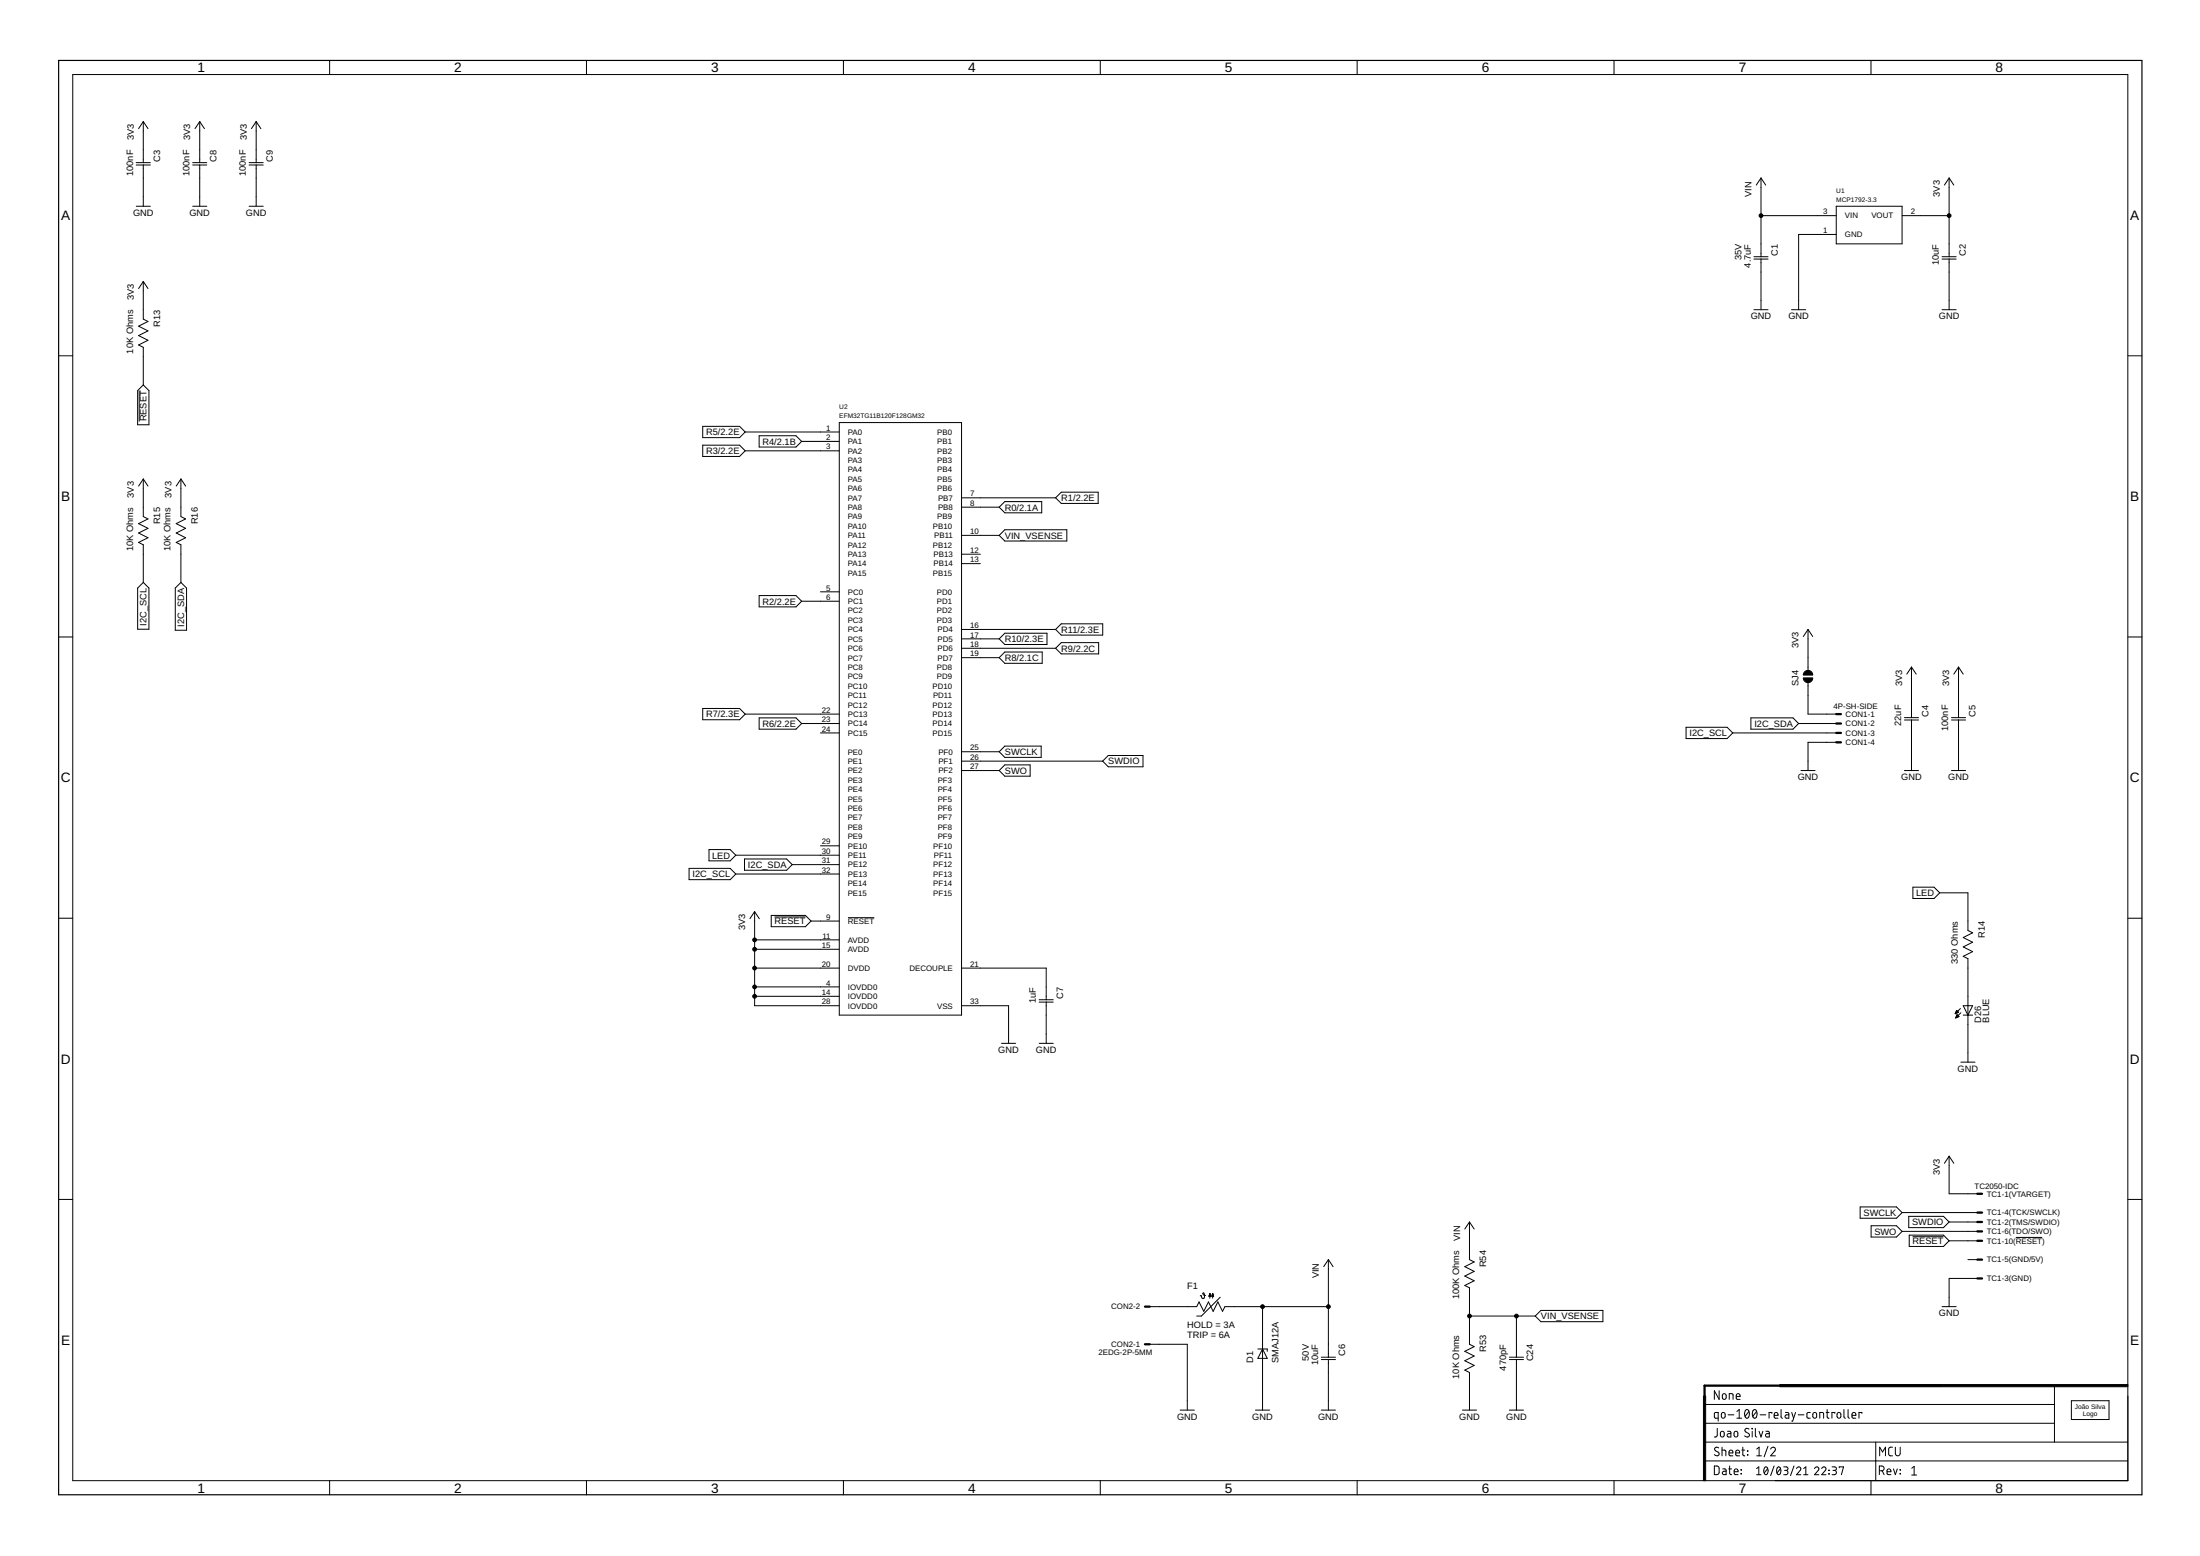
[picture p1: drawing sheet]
<svg xmlns="http://www.w3.org/2000/svg" width="594mm" height="420mm" viewBox="0 0 594 420" stroke-linecap="round" stroke-linejoin="round" font-family="sans-serif">
<g fill="none" stroke="#000" stroke-width=".27">
<path d="M89 16.3v3.8M158.4 16.3v3.8M227.8 16.3v3.8M297.1 16.3v3.8M366.5 16.3v3.8M435.8 16.3v3.8M505.2 16.3v3.8M19.6 20.1h555v379.7h-555zM38.7 32.8v11.1M38.7 32.8l1.3 1.9M38.7 32.8l-1.3 1.9M53.9 32.8v11.1"/>
<path d="M53.9 32.8l1.3 1.9M53.9 32.8l-1.2 1.9M69.2 32.8v11.1M69.2 32.8l1.2 1.9M69.2 32.8l-1.3 1.9M36.8 55.7h3.8M36.8 43.9h3.8M36.8 44.6h3.8M38.7 44.6v11.1M52 55.7h3.8M52 43.9h3.8M52 44.6h3.8"/>
<path d="M53.9 44.6v11.1M67.3 55.7h3.8M67.3 43.9h3.8M67.3 44.6h3.8M69.2 44.6v11.1M475.5 48.1v21.2M475.5 48.1l1.3 1.9M475.5 48.1l-1.2 1.9M475.5 58.2h20.4M495.9 55.7h17.7v10.1h-17.7zM513.6 58.2h12.7M526.3 48.1l1.3 1.9"/>
<path d="M526.3 48.1l-1.2 1.9M526.3 48.1v21.2M38.7 76v10.2l1.3 .6-2.6 1.3 2.6 1.2-2.6 1.3 2.6 1.3-2.6 1.3 1.3 .6v10.1M38.7 76l1.3 1.9M38.7 76l-1.3 1.9M473.6 69.3h3.8M473.6 70h3.8M475.5 70v13.6M495.9 63.3h-10.2v20.3M524.4 69.3h3.8M524.4 70h3.8M526.3 70v13.6"/>
<path d="M15.8 96.1h3.8M473.6 83.6h3.8M483.8 83.6h3.8M524.4 83.6h3.8M574.6 96.1h3.8M37.6 105.5v8.3M38.7 103.9l1.5 1.6v9.2h-3v-9.2zM189.8 115.1h9.9l1.5 1.5-1.5 1.6h-9.9zM201.2 116.6h25.4M205 117.7h9.9l1.6 1.5-1.6 1.5h-9.9zM216.5 119.2h10.1M226.6 114.1h33.1v160h-33.1z"/>
<path d="M38.7 129.3v10.2l1.3 .6-2.6 1.3 2.6 1.3-2.6 1.2 2.6 1.3-2.6 1.3 1.3 .6v10.2M38.7 129.3l1.3 2M38.7 129.3l-1.3 2M48.9 129.3v10.2l1.2 .6-2.5 1.3 2.5 1.3-2.5 1.2 2.5 1.3-2.5 1.3 1.3 .6v10.2M48.9 129.3l1.2 2M48.9 129.3l-1.3 2M189.8 120.2h9.9l1.5 1.5-1.5 1.6h-9.9zM201.2 121.7h25.4M259.7 134.4h25.4M259.7 136.9h10.1M269.8 136.9l1.5-1.5h10v3.1h-10zM286.6 132.9h9.9v3h-9.9l-1.5-1.5z"/>
<path d="M38.7 157.3l1.5 1.5v11.1h-3v-11.1zM48.9 157.3l1.5 1.5v11.4h-3.1v-11.4zM221.6 159.8h5M259.7 144.6h10.1M259.7 149.6h5M259.7 152.2h5M271.3 143h16.8v3.1h-16.8l-1.5-1.5zM15.8 172h3.8M205 160.8h9.9l1.6 1.5-1.6 1.6h-9.9zM216.5 162.3h10.1M259.7 170h25.4M259.7 172.5h10.1"/>
<path d="M259.7 175h25.4M259.7 177.6h10.1M271.3 176.1h10.1v3h-10.1l-1.5-1.5zM271.3 171h11.4v3h-11.4l-1.5-1.5zM286.6 168.4h11.2v3.1h-11.2l-1.5-1.5zM286.6 173.5h10.1v3.1h-10.1l-1.5-1.6zM488.2 170v11M488.2 170l1.3 1.9M488.2 170l-1.2 1.9M574.6 172h3.8M189.8 191.3h9.9l1.5 1.5-1.5 1.6h-9.9zM201.2 192.8h25.4"/>
<path d="M205 193.8h9.9l1.6 1.6-1.6 1.5h-9.9zM216.5 195.4h10.1M221.6 197.9h5M455.3 196.4h11.1l1.5 1.5-1.5 1.5h-11.1zM467.9 197.9h28M472.8 193.8h11.4l1.5 1.6-1.5 1.5h-11.4zM485.7 195.4h10.2M488.2 184.3v8.5h7.7M514.3 193.8h3.8M514.3 194.4h3.8M516.2 180.1v13.7M516.2 194.4v13.7"/>
<path d="M516.2 180.1l1.2 1.9M516.2 180.1l-1.3 1.9M527 193.8h3.8M527 194.4h3.8M528.9 180.1v13.7M528.9 194.4v13.7M528.9 180.1l1.2 1.9M528.9 180.1l-1.3 1.9M259.7 208.1h10.1M259.7 203h10.1M259.7 205.5h38.1M271.3 206.5h6.9v3.1h-6.9l-1.5-1.5z"/>
<path d="M271.3 201.5h9.9v3h-9.9l-1.5-1.5zM299.3 204h9.4v3.1h-9.4l-1.5-1.6zM486.3 208.1h3.8M495.9 200.4h-7.7v7.7M514.3 208.1h3.8M527 208.1h3.8M186.1 234.5h11.1l1.5 1.5-1.5 1.5h-11.1zM191.5 229.4h5.7l1.5 1.5-1.5 1.6h-5.7zM198.7 236h27.9M198.7 230.9h27.9M201 231.9h11.4l1.5 1.6-1.5 1.5h-11.4zM213.9 233.5h12.7"/>
<path d="M221.6 228.4h5M516.6 239.6h5.7l1.5 1.5-1.5 1.5h-5.7zM15.8 247.9h3.8M203.8 246.2l1.2 1.9M203.8 246.2l-1.3 1.9M203.8 246.2v25.4h22.8M203.8 253.8h22.8M203.8 256.3h22.8M208.3 247.2h9.2l1.5 1.5-1.5 1.5h-9.2zM209.1 247.6h8.4M219 248.7h7.6M229 247.8h7.1"/>
<path d="M523.8 241.1h7.6v10.1l1.3 .7-2.6 1.3 2.6 1.2-2.6 1.3 2.6 1.3-2.6 1.2 1.3 .7v27.9M574.6 247.9h3.8M203.8 266.5h22.8M203.8 261.4h22.8M203.8 269h22.8M259.7 271.6h12.7v10.1M259.7 261.4h22.8v8.6M280.6 270h3.8M280.6 270.6h3.8M282.5 270.6v11.1M528 273.7h.1M528 273.6h.3"/>
<path d="M528.1 273.5h.5M528.1 274.8h.2M528.2 273.3h.7M528.2 273.2h.5M528.2 274.7h.4M528.2 274.6h.6M528.3 273.1h.3M528.3 273h.2M528.3 274.4h.6M528.3 272.9h.1M528.3 274.3h.5M528.4 272.8l-.4 .9"/>
<path d="M528.4 272.8l.5 .5M528.4 274.2h.3M528.4 274.1h.2M528.5 274l.5 .5-.9 .4zM528.9 273.3l-.9 .4M529.4 272.3l-1.4 1.4M529.5 273.5l-1.4 1.4M530.1 271.6h2.6l-1.3 2.5zM530.1 274.1h2.6M270.4 281.7h3.9M280.6 281.7h3.8M529.5 286.8h3.8"/>
<path d="M526.3 312.2v10.1h7.7M526.3 312.2l1.3 1.9M526.3 312.2l-1.2 1.9M15.8 323.9h3.8M396.8 330v10.1l1.3 .7-2.6 1.2 2.6 1.3-2.6 1.3 2.6 1.2-2.6 1.3 1.3 .6v15.3l1.3 .6-2.6 1.3 2.6 1.3-2.6 1.2 2.6 1.3-2.6 1.3 1.3 .6v10.2M396.8 330l1.3 1.9M396.8 330l-1.3 1.9M502.3 325.9h9.8l1.5 1.5-1.5 1.6h-9.8zM505.3 331h6.8l1.5 1.5-1.5 1.5h-6.8zM513.6 327.4h20.4M513.6 332.5h20.4M515.4 328.4h9.4l1.5 1.6-1.5 1.5h-9.4z"/>
<path d="M515.6 333.5h9.2l1.5 1.5-1.5 1.6h-9.2zM516.5 333.9h8.3M526.3 330h7.7M526.3 335h7.7M544.3 334.1h7.2M574.6 323.9h3.8M310.5 352.8h12.7l.6-1.2 1.3 2.5 1.2-2.5 1.3 2.5 1.3-2.5 1.2 2.5 .7-1.3h27.9M325.6 349.8a.45 .45 0 0 1-.6-.1 .45 .45 0 0 1 0-.6 .91 .91 0 0 1-.3 1.5l-.3-.7h-.3M326.5 349.9h.4M326.5 349.8h.4M326.6 349.7h.3M326.6 349.6h.2"/>
<path d="M326.6 349.5h.2M326.7 349.3h.1M326.7 349.3v1.2M326.7 349.3l.3 .7h-.5zM327.2 349.9h.5M327.3 349.8h.3M327.3 349.7h.3M327.4 349.6h.2M327.4 349.5h.1M327.4 349.3h.1M327.5 349.3v1.2M327.5 349.3l.2 .7h-.5z"/>
<path d="M329.5 350.3l-5.1 5.1h-1.2M340.9 352.8v28M358.7 340.1v26.4M358.7 340.1l1.3 1.9M358.7 340.1l-1.3 1.9M396.8 355.4h17.8M409.5 355.4v11.1M416.1 353.8h16.7v3.1h-16.7l-1.5-1.5zM524.4 352.8h3.8M531.4 340.1h2.6M534 345.2h-7.7v7.6M310.5 363h10.1v17.8"/>
<path d="M339.7 364.3h2.5v.6M340.9 364.3l1.3 2.5h-2.5zM356.8 366.5h3.8M356.8 367.1h3.8M358.7 367.1v13.7M407.6 366.5h3.8M407.6 367.1h3.8M409.5 367.1v13.7M460.3 379.2h94.5M464.2 375.5v2.4l-1.3-2.4v2.4M465.2 376.5l.3-.2 .5 .2 .1 .9a.52 .52 0 0 1-.5 .5 .52 .52 0 0 1-.5-.5zM467 377.9v-1.6l.9 .1 .1 1.5"/>
<path d="M468.8 377.1h1.1a.55 .55 0 0 0-.4-.8 .55 .55 0 0 0-.7 .5l.1 1 1 .1M554.8 374.2v15.2M559.4 378.2h10.1v5.1h-10.1zM89 399.8v3.8M158.4 399.8v3.8M227.8 399.8v3.8M297.1 399.8v3.8M318.7 380.8h3.8M339 380.8h3.8M356.8 380.8h3.8M366.5 399.8v3.8M394.9 380.8h3.8"/>
<path d="M407.6 380.8h3.8M435.8 399.8v3.8M460.3 394.5h114.3M460.3 389.4h114.3M460.3 384.3h94.5M462.9 395.9h.9l.4 .4v1.4l-.4 .5h-.9zM463.7 385.7v2l-.2 .2-.6 .1M464 382.9h-.8l-.2-.2v-1.1l.2-.2h.8v2.3M464.1 391a.58 .58 0 0 0-.9-.1 .58 .58 0 0 0 .1 .9l.7 .3a.54 .54 0 0 1 .2 .8 .54 .54 0 0 1-.8 .2l-.5-.3M464.7 386.7l.5-.2a.92 .92 0 0 1 .1 1.5h-.3l-.4-.3zM464.9 381.6l.5-.2a.92 .92 0 0 1 .2 1.5l-.7-.1zM465 391.6l.9 .1 .1 1.4"/>
<path d="M465 390.8v2.3M465.2 396.6l.7 .1 .2 .2v1.3h-.6a.46 .46 0 0 1-.4-.5 .46 .46 0 0 1 .4-.4h.6M466.5 386.5h.7l.2 .2v1.3h-.6a.46 .46 0 0 1-.4-.4 .46 .46 0 0 1 .4-.5h.6M466.6 382h1.6M466.8 396.6h.8M466.9 392.3h1a.54 .54 0 0 0-.3-.7 .54 .54 0 0 0-.7 .5l.1 .9 .9 .1M467.1 395.9v1.9l.1 .3 .4 .1M468.3 397.4h1a.54 .54 0 0 0-.3-.7 .54 .54 0 0 0-.7 .5l.1 .9 .9 .1M468.4 386.7l.5-.2a.92 .92 0 0 1 .1 1.5l-.6-.1zM468.7 392.3h1.1a.54 .54 0 0 0-.4-.7 .54 .54 0 0 0-.7 .5l.1 .9 1 .1M469 382.9h1.3M469 381.1l.6-.5v2.3"/>
<path d="M470.1 397.9l.2 .1zM470.1 396.8l.2 .2zM470.4 391.6h.7M470.6 390.8v2.1l.5 .2M471.4 380.8a.62 .62 0 0 1 .7-.1 .62 .62 0 0 1 .3 .8 .99 .99 0 0 1-.8 1.4 1.62 1.62 0 0 1-.2-2.1zM471.9 391.8l.1 .1zM471.9 392.8l.1 .1zM472.3 381.1l-1.1 1.3M472.3 385.9a.58 .58 0 0 0-.9-.1 .58 .58 0 0 0 0 .9l.7 .4a.58 .58 0 0 1 .1 .8 .58 .58 0 0 1-.9 0l-.2-.2M473.1 385.7l.1 .1zM473.2 386.5v1.5M473.5 380.8a.61 .61 0 0 1 .7-.1 .61 .61 0 0 1 .3 .8 .99 .99 0 0 1-.8 1.4 1.62 1.62 0 0 1-.2-2.1z"/>
<path d="M474 385.7v1.9l.4 .4M474.3 381.1l-1 1.3M474.3 396.6l.6-.5v2.1M474.3 398.2h1.2M474.4 393.1h1.3M474.4 391.3l.6-.5v2.3M475 386.5l.5 1.5 .5-1.5M475.3 382h1.5M476.5 396.2a.67 .67 0 0 1 .8 .2 .67 .67 0 0 1 .2 .8 .67 .67 0 0 1-.2 .7 .67 .67 0 0 1-.8 .2 1.64 1.64 0 0 1 0-1.9zM476.9 386.5h.6l.3 .2v1.3h-.6a.46 .46 0 0 1-.5-.4 .46 .46 0 0 1 .5-.5h.6M477.3 396.6l-.9 1.1M477.4 390.5l-1 2.9"/>
<path d="M478.1 391.3a.64 .64 0 0 1 .9-.5 .64 .64 0 0 1 .2 1l-1.1 1.3h1.3M478.5 381.7v-.3h-.8v1.5M479.1 395.9l-1 2.5M479.1 382.2h1a.55 .55 0 0 0-.3-.8 .55 .55 0 0 0-.7 .5l.1 .9 .9 .1M480 396.2a.67 .67 0 0 1 .8 .2 .67 .67 0 0 1 .1 .8 .67 .67 0 0 1-.1 .7 .67 .67 0 0 1-.8 .2 1.76 1.76 0 0 1 0-1.9zM480.8 396.6l-1 1.1M480.9 380.6l.1 2.1 .3 .2M481.7 396.1h.7a.48 .48 0 0 1 .4 .5 .48 .48 0 0 1-.4 .4h-.5M482.1 381.4h.7l.2 .2v1.3h-.5a.46 .46 0 0 1-.5-.4 .46 .46 0 0 1 .5-.5h.5M482.2 397a.58 .58 0 0 1 .6 .6 .58 .58 0 0 1-.6 .6h-.5M483.8 381.4l.5 1.5M484.4 395.9l-.9 2.5"/>
<path d="M484.9 381.4l-.8 2.3h-.3M485.1 396.6a.58 .58 0 0 1 .9-.5 .58 .58 0 0 1 .1 .9l-1 1.2h1.2M485.6 382h1.5M487 398.2h1.2M487 396.6l.6-.5v2.1M488.8 381.4h-.6l-.3 .4 .1 1 .8 .1M489.6 381.6l.5-.2a.92 .92 0 0 1 .2 1.5l-.7-.1zM490 396.6a.58 .58 0 0 1 .8-.5 .58 .58 0 0 1 .2 .9l-1 1.2h1.2M491.4 382.9v-1.5l.9 .1 .1 1.4M491.9 396.6a.58 .58 0 0 1 .8-.5 .58 .58 0 0 1 .2 .9l-1 1.2h1.2M493.1 381.4h.8M493.4 380.6v2.1l.5 .2"/>
<path d="M493.8 397.9l.2 .1zM493.8 397l.2 .1zM494.7 396.1h.7a.48 .48 0 0 1 .5 .5 .48 .48 0 0 1-.5 .4h-.4M495.3 397a.58 .58 0 0 1 .6 .6 .58 .58 0 0 1-.6 .6h-.6M495.5 381.7v-.3h-.8v1.5M496.2 381.6l.5-.2a.92 .92 0 0 1 .1 1.5l-.6-.1zM496.7 396.3v-.2h1.1l-.6 2.1M497.9 380.6v2l.4 .3M499 380.6l.1 2.1 .3 .2M500.1 382.2h1a.55 .55 0 0 0-.3-.8 .55 .55 0 0 0-.7 .5l.1 .9 .9 .1M502.8 381.7v-.3h-.8v1.5M505.2 399.8v3.8"/>
<path d="M506.5 389.4v10.4M507.5 397.2h.6a.65 .65 0 0 0 .7-.7 .65 .65 0 0 0-.7-.6h-.6v2.3M507.6 393.1v-2.3l.8 1.3 .7-1.3v2.3M508.3 397.2l.5 1M509.6 397.4h1a.54 .54 0 0 0-.4-.7 .54 .54 0 0 0-.6 .5l.1 .9 .9 .1M511 390.8h-.7l-.3 .5v1.4l.4 .4h.6M511.3 396.6l.5 1.6 .5-1.6M511.8 390.8v1.7a.66 .66 0 0 0 .7 .6 .66 .66 0 0 0 .6-.6v-1.7M513.1 396.8l.1 .2zM513.1 397.9l.1 .1zM516.2 396.5l.7-.5v2.3M516.2 398.3h1.3"/>
</g>
<g fill="none" stroke="#000" stroke-width=".61">
<path d="M495.9 192.8h1.2M495.9 195.4h1.2M495.9 197.9h1.2M495.9 200.4h1.2M534 322.3h1.2M534 330h1.2M534 327.4h1.2M534 332.5h1.2M534 335h1.2M309.2 352.8h1.3M534 345.2h1.2M534 340.1h1.2"/>
<path d="M309.2 363h1.3M523.8 374.2h-63.5v3.8"/>
</g>
<g fill="#000" stroke="#000" stroke-width=".27">
<path d="M487.4 181.3a1.27 1.27 0 0 1 1.3-.2 1.27 1.27 0 0 1 .8 1.2h-2.5z" fill-rule="evenodd"/>
<path d="M487 183h2.5a1.27 1.27 0 0 1-1.3 1.3 1.27 1.27 0 0 1-1.2-1.3z" fill-rule="evenodd"/>
<circle cx="475.5" cy="58.2" r=".51"/>
<circle cx="526.3" cy="58.2" r=".51"/>
<circle cx="203.8" cy="253.8" r=".51"/>
<circle cx="203.8" cy="256.3" r=".51"/>
<circle cx="203.8" cy="266.5" r=".51"/>
<circle cx="203.8" cy="269" r=".51"/>
<circle cx="203.8" cy="261.4" r=".51"/>
<circle cx="340.9" cy="352.8" r=".51"/>
<circle cx="358.7" cy="352.8" r=".51"/>
<circle cx="396.8" cy="355.4" r=".51"/>
<circle cx="409.5" cy="355.4" r=".51"/>
</g>
<path d="M15.8 16.3h562.6v387.3h-562.6z" fill="none" stroke="#000" stroke-width=".32"/>
<path d="M460 377h.6v22.8h-.6zM480.6 373.9h94v.6h-94z" fill="#000" stroke="#000" stroke-width=".27"/>
<g font-size="3.7">
<text x="53.3" y="19.5">1</text>
<text x="122.7" y="19.5">2</text>
<text x="192" y="19.5">3</text>
<text x="261.4" y="19.5">4</text>
<text x="330.8" y="19.5">5</text>
<text x="400.2" y="19.5">6</text>
<text x="469.5" y="19.5">7</text>
<text x="538.9" y="19.5">8</text>
<text x="16.5" y="59.4">A</text>
<text x="575.3" y="59.4">A</text>
<text x="16.5" y="135.3">B</text>
<text x="575.3" y="135.3">B</text>
<text x="16.4" y="211.3">C</text>
<text x="575.2" y="211.3">C</text>
<text x="16.4" y="287.2">D</text>
<text x="575.2" y="287.2">D</text>
<text x="16.5" y="363.1">E</text>
<text x="575.3" y="363.1">E</text>
<text x="53.3" y="403">1</text>
<text x="122.7" y="403">2</text>
<text x="192" y="403">3</text>
<text x="261.4" y="403">4</text>
<text x="330.8" y="403">5</text>
<text x="400.2" y="403">6</text>
<text x="469.5" y="403">7</text>
<text x="538.9" y="403">8</text>
</g>
<g font-size="2.5">
<text x="36.2" y="37.9" transform="rotate(-90 36.2 37.9)">3V3</text>
<text x="51.4" y="37.9" transform="rotate(-90 51.4 37.9)">3V3</text>
<text x="66.6" y="37.9" transform="rotate(-90 66.6 37.9)">3V3</text>
<text x="35.9" y="47.6" transform="rotate(-90 35.9 47.6)">100nF</text>
<text x="43.2" y="43.6" transform="rotate(-90 43.2 43.6)">C3</text>
<text x="51.2" y="47.6" transform="rotate(-90 51.2 47.6)">100nF</text>
<text x="58.5" y="43.6" transform="rotate(-90 58.5 43.6)">C8</text>
<text x="66.4" y="47.6" transform="rotate(-90 66.4 47.6)">100nF</text>
<text x="73.7" y="43.6" transform="rotate(-90 73.7 43.6)">C9</text>
<text x="473" y="53.1" transform="rotate(-90 473 53.1)">VIN</text>
<text x="523.8" y="53.1" transform="rotate(-90 523.8 53.1)">3V3</text>
<text x="35.9" y="58.2">GND</text>
<text x="51.2" y="58.2">GND</text>
<text x="66.4" y="58.2">GND</text>
<text x="470.2" y="70.3" transform="rotate(-90 470.2 70.3)">35V</text>
<text x="480.1" y="69" transform="rotate(-90 480.1 69)">C1</text>
<text x="523.6" y="71.6" transform="rotate(-90 523.6 71.6)">10uF</text>
<text x="530.9" y="69" transform="rotate(-90 530.9 69)">C2</text>
<text x="472.8" y="72.3" transform="rotate(-90 472.8 72.3)">4.7uF</text>
<text x="36.2" y="81.1" transform="rotate(-90 36.2 81.1)">3V3</text>
<text x="43.2" y="88.2" transform="rotate(-90 43.2 88.2)">R13</text>
<text x="472.8" y="86.2">GND</text>
<text x="482.9" y="86.2">GND</text>
<text x="523.6" y="86.2">GND</text>
<text x="35.9" y="95.5" transform="rotate(-90 35.9 95.5)">10K Ohms</text>
<text x="39.6" y="113.8" transform="rotate(-90 39.6 113.8)">RESET</text>
<text x="190.7" y="117.5">R5/2.2E</text>
<text x="190.7" y="122.6">R3/2.2E</text>
<text x="205.9" y="120.1">R4/2.1B</text>
<text x="36.2" y="134.4" transform="rotate(-90 36.2 134.4)">3V3</text>
<text x="46.3" y="134.4" transform="rotate(-90 46.3 134.4)">3V3</text>
<text x="271.3" y="137.8">R0/2.1A</text>
<text x="286.6" y="135.3">R1/2.2E</text>
<text x="43.2" y="141.6" transform="rotate(-90 43.2 141.6)">R15</text>
<text x="53.4" y="141.6" transform="rotate(-90 53.4 141.6)">R16</text>
<text x="35.9" y="148.8" transform="rotate(-90 35.9 148.8)">10K Ohms</text>
<text x="46.1" y="148.8" transform="rotate(-90 46.1 148.8)">10K Ohms</text>
<text x="271.3" y="145.5">VIN_VSENSE</text>
<text x="205.9" y="163.2">R2/2.2E</text>
<text x="39.6" y="169" transform="rotate(-90 39.6 169)">I2C_SCL</text>
<text x="49.7" y="169.2" transform="rotate(-90 49.7 169.2)">I2C_SDA</text>
<text x="271.3" y="173.4">R10/2.3E</text>
<text x="286.6" y="170.9">R11/2.3E</text>
<text x="271.3" y="178.5">R8/2.1C</text>
<text x="286.6" y="175.9">R9/2.2C</text>
<text x="485.7" y="175.1" transform="rotate(-90 485.7 175.1)">3V3</text>
<text x="485.7" y="185.2" transform="rotate(-90 485.7 185.2)">SJ4</text>
<text x="513.6" y="185.2" transform="rotate(-90 513.6 185.2)">3V3</text>
<text x="526.3" y="185.2" transform="rotate(-90 526.3 185.2)">3V3</text>
<text x="190.7" y="193.7">R7/2.3E</text>
<text x="205.9" y="196.3">R6/2.2E</text>
<text x="473.7" y="196.3">I2C_SDA</text>
<text x="513.4" y="196" transform="rotate(-90 513.4 196)">22uF</text>
<text x="520.7" y="193.5" transform="rotate(-90 520.7 193.5)">C4</text>
<text x="526.1" y="197.4" transform="rotate(-90 526.1 197.4)">100nF</text>
<text x="533.4" y="193.5" transform="rotate(-90 533.4 193.5)">C5</text>
<text x="271.3" y="203.9">SWCLK</text>
<text x="456.2" y="198.8">I2C_SCL</text>
<text x="271.3" y="209">SWO</text>
<text x="299.3" y="206.4">SWDIO</text>
<text x="485.5" y="210.6">GND</text>
<text x="513.4" y="210.6">GND</text>
<text x="526.1" y="210.6">GND</text>
<text x="192.3" y="231.8">LED</text>
<text x="187" y="236.9">I2C_SCL</text>
<text x="202" y="234.4">I2C_SDA</text>
<text x="517.4" y="242">LED</text>
<text x="201.2" y="251.2" transform="rotate(-90 201.2 251.2)">3V3</text>
<text x="209.2" y="249.6">RESET</text>
<text x="536" y="253.3" transform="rotate(-90 536 253.3)">R14</text>
<text x="528.6" y="260.3" transform="rotate(-90 528.6 260.3)">330 Ohms</text>
<text x="287.1" y="269.7" transform="rotate(-90 287.1 269.7)">C7</text>
<text x="279.7" y="270.8" transform="rotate(-90 279.7 270.8)">1uF</text>
<text x="535" y="276.1" transform="rotate(-90 535 276.1)">D26</text>
<text x="537.1" y="276.1" transform="rotate(-90 537.1 276.1)">BLUE</text>
<text x="269.6" y="284.3">GND</text>
<text x="279.7" y="284.3">GND</text>
<text x="528.6" y="289.3">GND</text>
<text x="523.8" y="317.3" transform="rotate(-90 523.8 317.3)">3V3</text>
<text x="503.2" y="328.3">SWCLK</text>
<text x="394.3" y="335.1" transform="rotate(-90 394.3 335.1)">VIN</text>
<text x="506.1" y="333.4">SWO</text>
<text x="516.3" y="330.9">SWDIO</text>
<text x="516.5" y="335.9">RESET</text>
<text x="356.2" y="345.2" transform="rotate(-90 356.2 345.2)">VIN</text>
<text x="401.3" y="342.2" transform="rotate(-90 401.3 342.2)">R54</text>
<text x="320.6" y="348">F1</text>
<text x="394" y="350.8" transform="rotate(-90 394 350.8)">100K Ohms</text>
<text x="320.6" y="358.7">HOLD = 3A</text>
<text x="416.1" y="356.3">VIN_VSENSE</text>
<text x="523.6" y="355.4">GND</text>
<text x="320.6" y="361.2">TRIP = 6A</text>
<text x="401.3" y="365" transform="rotate(-90 401.3 365)">R53</text>
<text x="338.4" y="368.1" transform="rotate(-90 338.4 368.1)">D1</text>
<text x="345.2" y="368.1" transform="rotate(-90 345.2 368.1)">SMAJ12A</text>
<text x="353.4" y="367.5" transform="rotate(-90 353.4 367.5)">50V</text>
<text x="355.9" y="368.7" transform="rotate(-90 355.9 368.7)">10uF</text>
<text x="363.3" y="366.2" transform="rotate(-90 363.3 366.2)">C6</text>
<text x="406.7" y="370.1" transform="rotate(-90 406.7 370.1)">470pF</text>
<text x="414" y="367.6" transform="rotate(-90 414 367.6)">C24</text>
<text x="394" y="372.3" transform="rotate(-90 394 372.3)">10K Ohms</text>
<text x="317.8" y="383.3">GND</text>
<text x="338.2" y="383.3">GND</text>
<text x="355.9" y="383.3">GND</text>
<text x="394" y="383.3">GND</text>
<text x="406.7" y="383.3">GND</text>
</g>
<g font-size="2.1">
<text x="492.3" y="57.9">3</text>
<text x="498.2" y="59">VIN</text>
<text x="505.3" y="59">VOUT</text>
<text x="516" y="57.9">2</text>
<text x="492.3" y="63">1</text>
<text x="498.2" y="64.1">GND</text>
<text x="223.1" y="116.3">1</text>
<text x="223.1" y="118.8">2</text>
<text x="229" y="117.4">PA0</text>
<text x="229" y="119.9">PA1</text>
<text x="253.1" y="119.9">PB1</text>
<text x="253.1" y="117.4">PB0</text>
<text x="223.1" y="121.4">3</text>
<text x="228.9" y="125">PA3</text>
<text x="229" y="122.5">PA2</text>
<text x="253.1" y="122.5">PB2</text>
<text x="253.1" y="125">PB3</text>
<text x="228.9" y="130.1">PA5</text>
<text x="228.9" y="127.6">PA4</text>
<text x="253.1" y="127.6">PB4</text>
<text x="253.1" y="130.1">PB5</text>
<text x="228.9" y="132.6">PA6</text>
<text x="228.9" y="135.2">PA7</text>
<text x="228.9" y="137.7">PA8</text>
<text x="253.1" y="132.6">PB6</text>
<text x="253.3" y="135.2">PB7</text>
<text x="253.3" y="137.7">PB8</text>
<text x="262" y="134.1">7</text>
<text x="262" y="136.6">8</text>
<text x="228.9" y="140.3">PA9</text>
<text x="228.9" y="142.8">PA10</text>
<text x="251.9" y="142.8">PB10</text>
<text x="253.1" y="140.3">PB9</text>
<text x="228.9" y="145.3">PA11</text>
<text x="228.9" y="147.9">PA12</text>
<text x="251.9" y="147.9">PB12</text>
<text x="252.3" y="145.3">PB11</text>
<text x="262" y="144.2">10</text>
<text x="262" y="149.3">12</text>
<text x="228.9" y="150.4">PA13</text>
<text x="228.9" y="155.5">PA15</text>
<text x="228.9" y="153">PA14</text>
<text x="251.9" y="155.5">PB15</text>
<text x="252.1" y="150.4">PB13</text>
<text x="252.1" y="153">PB14</text>
<text x="262" y="151.8">13</text>
<text x="223.1" y="159.5">5</text>
<text x="229" y="160.6">PC0</text>
<text x="253" y="160.6">PD0</text>
<text x="223.1" y="162">6</text>
<text x="228.9" y="165.7">PC2</text>
<text x="229" y="163.1">PC1</text>
<text x="253" y="165.7">PD2</text>
<text x="253" y="163.1">PD1</text>
<text x="228.9" y="170.7">PC4</text>
<text x="228.9" y="173.3">PC5</text>
<text x="228.9" y="168.2">PC3</text>
<text x="253" y="168.2">PD3</text>
<text x="253.2" y="170.7">PD4</text>
<text x="253.2" y="173.3">PD5</text>
<text x="262" y="169.6">16</text>
<text x="262" y="172.2">17</text>
<text x="228.9" y="175.8">PC6</text>
<text x="228.9" y="178.4">PC7</text>
<text x="253.2" y="175.8">PD6</text>
<text x="253.2" y="178.4">PD7</text>
<text x="262" y="174.7">18</text>
<text x="262" y="177.2">19</text>
<text x="228.9" y="180.9">PC8</text>
<text x="228.9" y="183.4">PC9</text>
<text x="228.9" y="186">PC10</text>
<text x="251.8" y="186">PD10</text>
<text x="253" y="180.9">PD8</text>
<text x="253" y="183.4">PD9</text>
<text x="228.9" y="191.1">PC12</text>
<text x="228.9" y="188.5">PC11</text>
<text x="251.8" y="191.1">PD12</text>
<text x="251.9" y="188.5">PD11</text>
<text x="495.1" y="191.4">4P-SH-SIDE</text>
<text x="221.9" y="195">23</text>
<text x="221.9" y="197.6">24</text>
<text x="221.9" y="192.5">22</text>
<text x="229" y="196.1">PC14</text>
<text x="229" y="193.6">PC13</text>
<text x="251.8" y="193.6">PD13</text>
<text x="251.8" y="196.1">PD14</text>
<text x="498.4" y="193.6">CON1-1</text>
<text x="498.4" y="196.1">CON1-2</text>
<text x="228.9" y="203.8">PE0</text>
<text x="229" y="198.7">PC15</text>
<text x="251.8" y="198.7">PD15</text>
<text x="253.4" y="203.8">PF0</text>
<text x="262" y="202.6">25</text>
<text x="498.4" y="198.7">CON1-3</text>
<text x="498.4" y="201.2">CON1-4</text>
<text x="228.9" y="206.3">PE1</text>
<text x="228.9" y="208.8">PE2</text>
<text x="253.4" y="206.3">PF1</text>
<text x="253.4" y="208.8">PF2</text>
<text x="262" y="205.2">26</text>
<text x="262" y="207.7">27</text>
<text x="228.9" y="211.4">PE3</text>
<text x="228.9" y="213.9">PE4</text>
<text x="253.2" y="211.4">PF3</text>
<text x="253.2" y="213.9">PF4</text>
<text x="228.9" y="216.5">PE5</text>
<text x="228.9" y="219">PE6</text>
<text x="228.9" y="221.5">PE7</text>
<text x="253.2" y="216.5">PF5</text>
<text x="253.2" y="219">PF6</text>
<text x="253.2" y="221.5">PF7</text>
<text x="228.9" y="224.1">PE8</text>
<text x="228.9" y="226.6">PE9</text>
<text x="253.2" y="224.1">PF8</text>
<text x="253.2" y="226.6">PF9</text>
<text x="221.9" y="233.1">31</text>
<text x="221.9" y="230.6">30</text>
<text x="221.9" y="228">29</text>
<text x="229" y="231.7">PE11</text>
<text x="229" y="229.1">PE10</text>
<text x="252" y="229.1">PF10</text>
<text x="252.2" y="231.7">PF11</text>
<text x="221.9" y="235.7">32</text>
<text x="228.9" y="239.3">PE14</text>
<text x="229" y="234.2">PE12</text>
<text x="229" y="236.8">PE13</text>
<text x="252" y="236.8">PF13</text>
<text x="252" y="239.3">PF14</text>
<text x="252" y="234.2">PF12</text>
<text x="228.9" y="241.8">PE15</text>
<text x="252" y="241.8">PF15</text>
<text x="223.1" y="248.3">9</text>
<text x="229" y="249.5">RESET</text>
<text x="221.9" y="256">15</text>
<text x="222.1" y="253.4">11</text>
<text x="229" y="254.5">AVDD</text>
<text x="229" y="257.1">AVDD</text>
<text x="221.9" y="261">20</text>
<text x="229" y="262.2">DVDD</text>
<text x="245.6" y="262.2">DECOUPLE</text>
<text x="262" y="261">21</text>
<text x="221.9" y="268.7">14</text>
<text x="223.1" y="266.1">4</text>
<text x="229" y="267.2">IOVDD0</text>
<text x="229" y="269.8">IOVDD0</text>
<text x="221.9" y="271.2">28</text>
<text x="229" y="272.3">IOVDD0</text>
<text x="253.1" y="272.3">VSS</text>
<text x="262" y="271.2">33</text>
<text x="533.2" y="321">TC2050-IDC</text>
<text x="536.5" y="323.1">TC1-1(VTARGET)</text>
<text x="536.5" y="328.2">TC1-4(TCK/SWCLK)</text>
<text x="536.5" y="330.7">TC1-2(TMS/SWDIO)</text>
<text x="536.5" y="333.3">TC1-6(TDO/SWO)</text>
<text x="536.5" y="335.8">TC1-10(RESET)</text>
<text x="536.5" y="340.9">TC1-5(GND/5V)</text>
<text x="536.5" y="346">TC1-3(GND)</text>
<text x="300.1" y="353.6">CON2-2</text>
<text x="296.6" y="365.9">2EDG-2P-5MM</text>
<text x="300.1" y="363.8">CON2-1</text>
</g>
<g font-size="1.8">
<text x="495.9" y="52.1">U1</text>
<text x="495.9" y="54.4">MCP1792-3.3</text>
<text x="226.6" y="112.8">EFM32TG11B120F128GM32</text>
<text x="226.6" y="110.5">U2</text>
<text x="560.3" y="380.5">João Silva</text>
<text x="562.4" y="382.4">Logo</text>
</g>
</svg>
